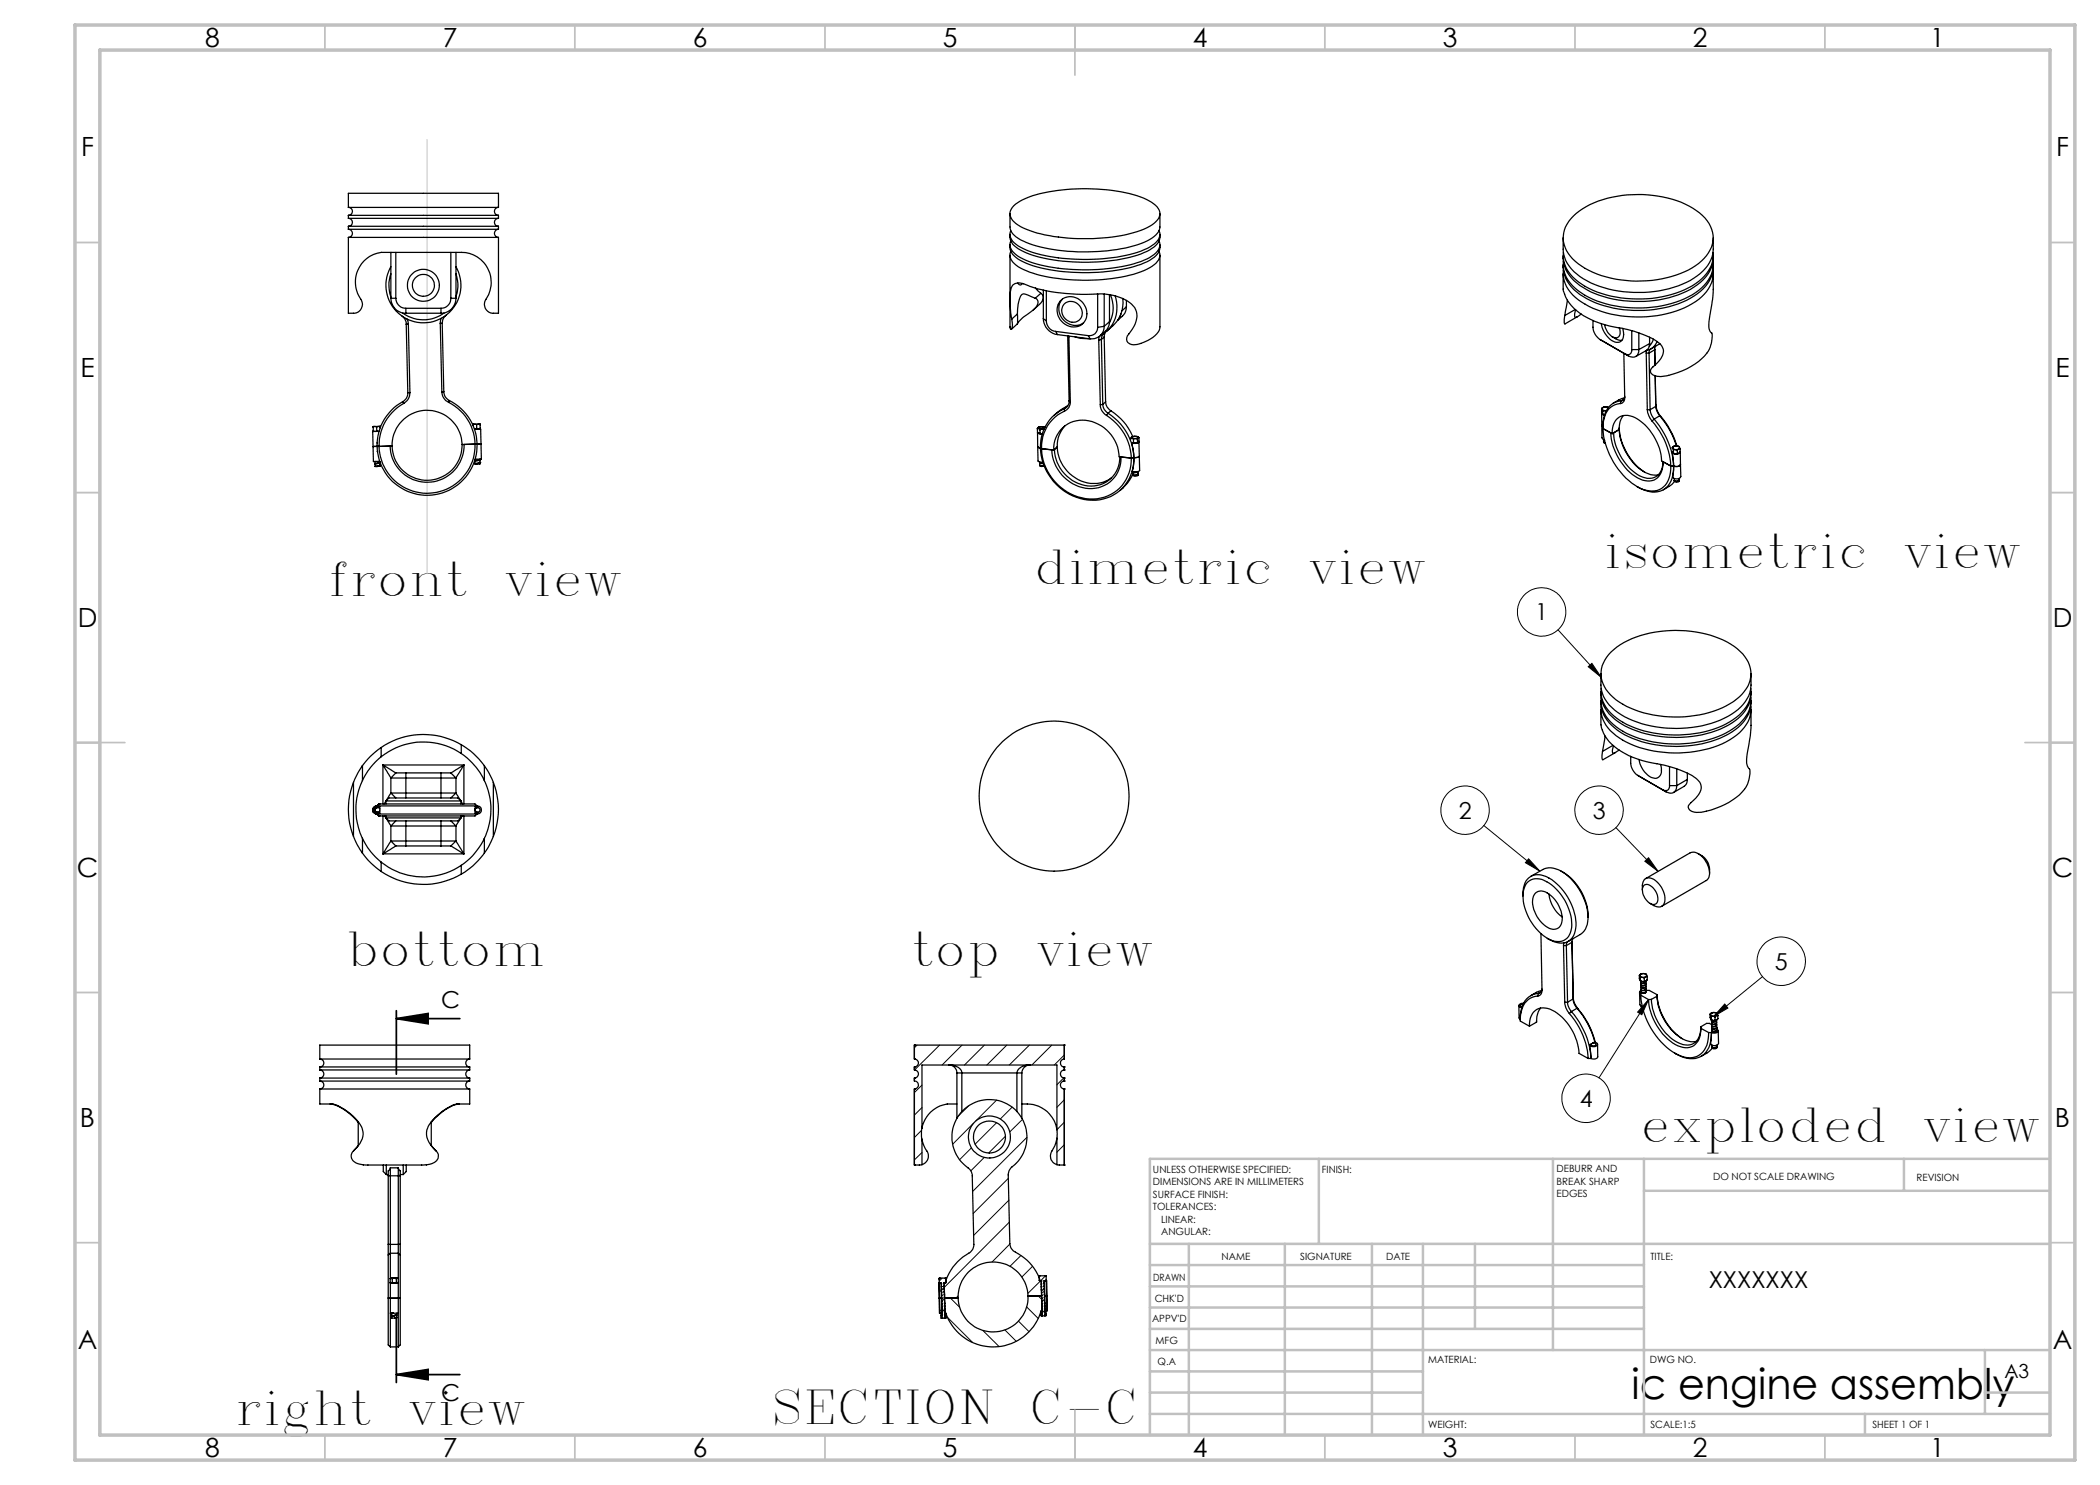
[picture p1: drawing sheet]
<svg xmlns="http://www.w3.org/2000/svg" width="420mm" height="297mm" viewBox="0 0 420 297" stroke-linecap="round" stroke-linejoin="round" font-family="sans-serif">
<g fill="none" stroke="#000" stroke-width=".2">
<path d="M311.6 126l8.7 9.5M317.6 133.3l.8-.6 1.9 2.8zM296.8 165.1l11.2 9.1M305.7 171.8l2.3 2.4-2.9-1.7zM323.2 165.5l8.4 8.8M329 172.3l.7-.7 1.9 2.7zM329.7 199.9l-9.9 15.7M329.7 199.9l-1.3 3-.9-.5zM352.5 195.3l-9.8 8M183.4 209l-.5 .5M184.4 217l-1.5 1.5M187.9 209l-5 5"/>
<path d="M192.4 209l-4 4M196.9 209l-4 4M201.4 209l-4 4M205.9 209l-4 4M210.4 209l-4 4M212.8 215.6l-1.4 1.4M212.9 211l-2 2M212.9 220l-1.5 1.5M344.9 200.8l.7 .8-2.9 1.7zM184.3 226.1l-1.4 1.4M184.4 221.5l-1.5 1.5M184.4 230.5l-1.5 1.5"/>
<path d="M193.7 221.2l-2 2M194.3 229.6l-2.4 2.3M194.7 224.7l-4.2 4.1M196.9 231.5l-2.7 2.7M199.3 224.5l-4.3 4.3M199.3 220l-4.1 4.2M201.1 227.3l-3.4 3.3M201.7 235.7l-7.1 7M202.4 221.4l-2.3 2.4M204.5 223.9l-2.5 2.5M205.4 227.5l-10.9 10.8M212.9 224.4l-1.5 1.6"/>
<path d="M212.9 228.9l-1.5 1.5M188.4 255.6l-.5 .6M188.9 259.6l-.5 .5M190.1 259.6l1.8 1.8M191.6 259.2l-.4 .4M201.8 240l-7.1 7.1M201.9 244.4l-14 14M202 248.8l-3.6 3.6M204.2 251.1l-2.2 2.2M206.5 253.3l-2.1 2.1M207.6 259.2l.8 .7M208.9 257.6l-.6 .6"/>
<path d="M208.9 259.8l-.5 .6M209.1 255.2l-3.5 3.5M188.9 261.8l-.5 .6-.4-.4M189.5 263.5l5 5M196.6 266.1l3.2 3.2M201 266l2.2 2.2M203.7 264.2l2.1 2.1M205.3 261.4l2.3 2.3M209 260.5l.3 .4M209 262l-.6 .6"/>
<circle cx="308.3" cy="122.4" r="4.8"/>
<circle cx="293" cy="162" r="4.8"/>
<circle cx="319.8" cy="162" r="4.9"/>
<circle cx="356.2" cy="192.2" r="4.8"/>
<circle cx="317.2" cy="219.7" r="4.8"/>
</g>
<path d="M79.3 203.7l6.3-1v2zM79.3 203.7h12.7M79.3 202.1v12.7M79.3 274.9l6.3-1v2zM79.3 263.8v12.7M79.3 274.9h12.7" fill="none" stroke="#000" stroke-width=".35"/>
<path d="M85.4 27.9v86.9" fill="none" stroke="#c0c0c0" stroke-width=".2"/>
<g fill="none" stroke="#c0c0c0" stroke-width=".35">
<path d="M65 5v5M115 5v5M165 5v5M215 5v10M265 5v5M315 5v5M365 5v5M15 48.5h5M410 48.5h5M15 98.5h5M410 98.5h5M15 148.5h10"/>
<path d="M405 148.5h10M15 198.5h5M410 198.5h5M15 248.5h5M410 248.5h5M65 287v5M115 287v5M165 287v5M215 282v10M265 287v5M315 287v5M365 287v5"/>
</g>
<g fill="none" stroke="#c0c0c0" stroke-width=".5">
<path d="M263.8 231.8v17M310.6 231.8v38.2M328.8 231.8v55.2M328.8 238.2h81.2M380.8 231.8v6.4M410 231.8h-180v55.2M230 248.8h180M230 257.3h98.8M230 253h98.8M237.8 248.8v38.2M257 248.8v38.2M274.4 248.8v38.2"/>
<path d="M284.6 248.8v38.2M295 248.8v17M230 265.8h98.8M230 261.5h98.8M230 278.5h54.6M230 274.3h54.6M230 270h180M397 278.5h13M397 270v12.8M230 282.8h180M373 282.8v4.2"/>
</g>
<path d="M15 5h400v287h-400zM20 10h390v277h-390z" fill="none" stroke="#c0c0c0" stroke-width=".7"/>
<g fill="#000">
<path d="M305.7 171.8l2.3 2.4-2.9-1.7zM329 172.3l.7-.7 1.9 2.7zM317.6 133.3l.8-.6 1.9 2.8zM329.7 199.9l-1.3 3-.9-.5zM344.9 200.8l.7 .8-2.9 1.7z"/>
<path d="M79.3 203.7l6.3-1v2zM79.3 274.9l6.3-1v2z"/>
</g>
<g fill="none" stroke="#000" stroke-width=".25">
<path d="M69.7 43.7a.79 .79 0 0 1 .8 .8 .79 .79 0 0 1-.8 .8M69.7 41.5a.79 .79 0 0 1 .8 .8 .79 .79 0 0 1-.8 .8M69.7 45.9a.81 .81 0 0 1 .8 .8 .81 .81 0 0 1-.8 .8M69.7 45.3h30M69.7 43.7h30M69.7 43.1h30M69.7 41.5h30M69.7 41.5v-2.8h30v2.8M69.7 47.5v15.1h.1a2.19 2.19 0 0 0 2.6-1.3v-1a6.1 6.1 0 0 1-.6-6.7 6.1 6.1 0 0 1 6-3.1h12.9a6.6 6.6 0 0 1 6.1 2 6.2 6.2 0 0 1 .2 7.8 1.92 1.92 0 0 0 2.4 2.3h.3v-15.1M69.7 47.5h30M69.7 45.9h30M69.7 43.1v.6"/>
<path d="M69.7 45.3v.6M78.2 53.3a7.5 7.5 0 0 0 6.5 11.3 7.5 7.5 0 0 0 6.5-11.3M78.2 54.7a7.1 7.1 0 0 0 0 4.7M78.2 59.7a2.95 2.95 0 0 0 3 2.9M78.2 50.5v9.2M78.2 59.7h1M79.2 59.7a2.03 2.03 0 0 0 2 2M79.2 50.5v9.2M90.2 59.7a1.97 1.97 0 0 1-2 2M90.2 59.7h1M90.2 50.5v9.2M91.2 54.7a7 7 0 0 1 0 4.7"/>
<path d="M91.2 59.7a2.95 2.95 0 0 1-3 2.9M91.2 50.5v9.2M99.7 43.7a.79 .79 0 0 0-.8 .8 .79 .79 0 0 0 .8 .8M99.7 41.5a.79 .79 0 0 0-.8 .8 .79 .79 0 0 0 .8 .8M99.7 45.9a.81 .81 0 0 0-.8 .8 .81 .81 0 0 0 .8 .8M99.7 43.1v.6M99.7 45.3v.6M202 42.8v2.6a3.3 3.3 0 0 0 2.1 2.6 31 31 0 0 0 14.5 2.3 24.8 24.8 0 0 0 11.8-2.7l.8-.6 .6-1 .2-.6v-2.6M202 46.9a3.1 3.1 0 0 0 2.1 3.1 30.3 30.3 0 0 0 14.5 2.4 27.2 27.2 0 0 0 11.3-2.4 3.2 3.2 0 0 0 2.1-3.1M202 49a3.1 3.1 0 0 0 2.1 3.1 30.3 30.3 0 0 0 14.5 2.4 27.2 27.2 0 0 0 11.3-2.4 3.2 3.2 0 0 0 2.1-3.1M202 51v14.4l.2 .5 .3-.9-.1-1.2M202.1 46.1a2.47 2.47 0 0 0 1.5 3.1 25.1 25.1 0 0 0 12 2.7 31.4 31.4 0 0 0 13.8-2.2 3.9 3.9 0 0 0 2.6-2.9l-.2-.7"/>
<path d="M202.1 48.2a2.21 2.21 0 0 0 1.1 2.7 21 21 0 0 0 10.4 2.9 34.3 34.3 0 0 0 15.8-2 3.9 3.9 0 0 0 2.6-2.9l-.2-.7M202.1 50.3a2.21 2.21 0 0 0 1.1 2.7 21 21 0 0 0 10.4 2.9 36 36 0 0 0 15.2-1.8 4.9 4.9 0 0 0 3.2-2.8l-.2-1M202.8 41.1a15.1 15.1 0 0 1 7.8-2.9 38.1 38.1 0 0 1 18.1 1.4 5.4 5.4 0 0 1 3.3 2.8 2.62 2.62 0 0 1-1.6 2.6 25.1 25.1 0 0 1-11.8 2.7 31.4 31.4 0 0 1-14.5-2.4 3.2 3.2 0 0 1-2.1-2.9zM203.6 56.6l.5 .4 .4-.3M207 59.7l-.7-.4a2.12 2.12 0 0 0-1.8-.5 4.2 4.2 0 0 0-1 3v1M207 59.7a.98 .98 0 0 1 .3 1.6l-1.1 1.1a7.4 7.4 0 0 0-2.7 2.4M207.1 57.6l1.1 1.1M208.2 58.7a1.21 1.21 0 0 1-.1 1.9l-1.4 1.4M208.2 58.7l-1.2 1M208.7 58v5.7M209.3 58.2v6M212.5 59.8a3.2 3.2 0 0 0 .1 4.1 3.2 3.2 0 0 0 4.1 .7"/>
<path d="M219.5 58.8v6.7M220.8 58.8v6.5M221.9 58.9v5.4M222.1 59a6.5 6.5 0 0 1-.2 5.6M223 59.2a6.4 6.4 0 0 1-2.9 7.9M224.6 59.7a6.9 6.9 0 0 1-3.3 6.5M232 51v14.4a3.7 3.7 0 0 1-2.5 2.7 4.2 4.2 0 0 1-3.6 .7 1.18 1.18 0 0 1-.1-2 5.3 5.3 0 0 0 1.5-4.4 4.8 4.8 0 0 0-3.5-3 13.9 13.9 0 0 0-6.4-.5 33 33 0 0 1-13.1-2.2 1.68 1.68 0 0 0-2.2 1.7l-.1 2.7 .4 2.7M312.6 47.6a9 9 0 0 0 .6 4.5 11.7 11.7 0 0 0 7.6 5.4 23.8 23.8 0 0 0 17.3-1.4 8.1 8.1 0 0 0 4.5-5.9l.1-2.6M312.6 51.1a7.1 7.1 0 0 0 4.1 6.4 23.1 23.1 0 0 0 18 1.8 11.5 11.5 0 0 0 7.5-5.5l.3-1.2 .2-1.5M312.6 52.9a7.1 7.1 0 0 0 4.1 6.4 23.1 23.1 0 0 0 18 1.8 11.5 11.5 0 0 0 7.5-5.5l.3-1.2 .2-1.5M312.6 54.7l.1 3.6a8.9 8.9 0 0 0 5.5 5.6 30 30 0 0 0 7.3 2l1.7 .5a10.1 10.1 0 0 1 5.2 2.8 2.64 2.64 0 0 1-.9 3.3l-.6 .6a1.02 1.02 0 0 0-.6 1.7 3.8 3.8 0 0 0 3.4 .3 12.9 12.9 0 0 0 8-5 5.6 5.6 0 0 0 .6-3.5 1.74 1.74 0 0 1-.5-1.9l.8-5.5 .1-4.5M312.7 50.5a6.7 6.7 0 0 0 3.6 6.3 22.8 22.8 0 0 0 17 2.4 13.3 13.3 0 0 0 8.4-5.1 5.2 5.2 0 0 0 .9-3.6"/>
<path d="M312.7 52.3a6.7 6.7 0 0 0 3.6 6.3 22.8 22.8 0 0 0 17 2.4 13.3 13.3 0 0 0 8.4-5.1 5.3 5.3 0 0 0 .9-3.6M312.7 54.1a6.7 6.7 0 0 0 3.6 6.3 22.9 22.9 0 0 0 18 2.1 12 12 0 0 0 7.7-5.3l.5-1.2 .2-1.2-.1-.7M314.7 43.2a17.9 17.9 0 0 1 11.8-4.3 19.7 19.7 0 0 1 14 4.2 5.7 5.7 0 0 1-.2 9.1 19.1 19.1 0 0 1-12 4 20.6 20.6 0 0 1-12.6-3.4 6.1 6.1 0 0 1-2.6-7.4l.7-1.1zM80.4 63.2a1.89 1.89 0 0 1 .8 1.6M80.6 62.6a7 7 0 0 0 8.2 0M81.2 61.7h7M81.2 61.7v.9M81.2 62.6h7M81.2 64.8l.4 13.7M81.4 63.8l.3 1M81.6 78.5a1.89 1.89 0 0 1-1.1 1.8M81.6 78.5h.4"/>
<path d="M81.7 64.8h-.5M81.7 64.8l.3 13.7M82 78.5a2.44 2.44 0 0 1-1.2 2.2M88.1 64.7h.3M88.1 64.7l.3 13.7M88.2 61.7v.9M88.3 63.7l-.2 1M88.4 78.4a2.41 2.41 0 0 0 1.3 2.1M88.4 64.7l.4 13.6M88.8 78.3a1.96 1.96 0 0 0 1.1 1.8M88.8 78.3l-.4 .1M89.3 63a1.97 1.97 0 0 0-.9 1.7"/>
<path d="M203.5 62.8v2M203.5 64.8l-1.2 1.1M203.5 62.8l-1.1 1M208.7 63.7a3.3 3.3 0 0 0 2.8 3.2M208.7 63.7l.6 .5M209.3 64.2a2.12 2.12 0 0 0 1.8 2.1M211.1 66.3l6.6 .8M211.1 66.3l.4 .6M211.5 66.9l6.5 .9M212 60.2a3.2 3.2 0 0 1 3.9-.3 3.2 3.2 0 0 1 1.4 3.7 2.85 2.85 0 0 1-5 .7 3.1 3.1 0 0 1-.3-4.1zM212.9 60.7a2.21 2.21 0 0 1 3 .4 2.21 2.21 0 0 1-.1 3 2.24 2.24 0 0 1-2.9-.5 2.24 2.24 0 0 1 0-2.9zM213.5 67.2l.3 .2"/>
<path d="M213.5 67.2h.1M213.5 67.2l.3 13M213.7 67.2l.1 .2M213.8 67.4l.3 13M214.9 67.3l1 .3 1.9 .1M217.7 67.1l.3 .7M219.5 65.5a1.6 1.6 0 0 1-1.8 1.6M219.7 68l.4 13M219.9 67.3l-.2 .7M220.3 67.9l-.6 .1M220.3 67.9l.3 13M220.7 66.8l-.2 .3-.2 .8"/>
<path d="M220.8 65.3a2.45 2.45 0 0 1-2.8 2.5M220.8 67.4l-.5 .5M220.8 67.4l.3 13M220.8 65.3l-1.3 .2M221.1 66.5l-.3 .9M221.9 64.3l-.1 .9a3.9 3.9 0 0 1-1.8 2M221.9 64.3l-1.1 1M225.3 61.3l-.1 .5a3.1 3.1 0 0 1-1.7 2.3l.7-1.3M225.3 60.1v1.2M225.3 61.3l-.9 .9M312.9 63.1l-.1 .7 .1 1 2.6-1.4M313.5 60l-.6 3.1"/>
<path d="M315 61.9l-2.1 1.2M315.1 62l-.2 .9a.38 .38 0 0 0 .2 .6 .38 .38 0 0 0 .5-.2l.7-.5M318.6 64.1a4.3 4.3 0 0 0 .4 2.7l1 1.1M320 67.9l4.9 2.9M320 67.9l5.6 3.3M320.3 64.7a4.6 4.6 0 0 0 3 3.8 1.33 1.33 0 0 0 1.4-1.6l-.1-1.2M320.9 64.9a3.7 3.7 0 0 0 1.6 2.5M322.5 67.4l1 .5 .9 .1M323.9 65.6a1.38 1.38 0 0 1-.6 2l-.8-.2M324.8 70.7l.1 8.7a1.07 1.07 0 0 1-.8 1.3M324.8 79.9l-.6 .3M324.9 79.6l-1.1 .4-1.1 .6"/>
<path d="M324.9 79.3a.84 .84 0 0 1-.7 .9M324.9 70.8l.7 .4M326.4 69.9a.87 .87 0 0 1-.4 .9 .87 .87 0 0 1-1.1 0M326.4 69.9h1.4M326.4 66.1v3.8M327.8 69.9a1.29 1.29 0 0 1-.6 1.4 1.29 1.29 0 0 1-1.6-.1M327.8 66.6v3.3M329.2 70.6l.3 11.3M329.2 70.6h.6M329.3 70.1l-2.1 1.2M329.3 70.1l-.1 .5M329.8 70.6l.2 11.3"/>
<path d="M329.9 68.7l-.1 .7-.5 .7M329.9 67.4v1.3M329.9 68.7l-2.1 1.2M330 69.9l-.2 .7M330.7 67.8l-.3 .6-.6 .8M330.9 70l-1.1 .6M330.9 69.8l.1 3.2M330.9 69.9v.1M331 75.2l.2 6.1M331.1 69.2l-.2 .8M331.4 68.3l-.4 .7a2.58 2.58 0 0 1-1.8 1.1M332 68.8l-1.8 1"/>
<path d="M74.6 86.1l.1 .2M74.6 86.1l.3 .2 .5-.2M74.6 85.4l.2-.1 .5 .1M74.6 85.4v.7M75 92.3v.4M75.3 85.4l.1-.1a.36 .36 0 0 1 .6 .1M75.3 85.4l.1 .7M75.4 86.1l.4 .2M75.4 88.6h.1M75.4 89.3h-.8M75.4 90.3h.1M75.4 89.3h.4"/>
<path d="M75.5 93.3h-.1M75.8 86.3h-1.3l.2 6h1.3M75.9 92.5h.1M75.9 92.5l-.4 .1M75.9 93.1l-.4 .1M76 93.1l-.6 .2M76 92.5l-1 .3v.5M76 85.3h.1M76 85.3h-1.4v.1M76 92.4l-1 .3h.5M76 92.5v.6l-1 .2h.4M76 92.4h.1"/>
<path d="M76 85.3v.1M76 93.1v.2h-.6M76 85.4v.2M78.4 89.2l-2.6 .1M80.5 80.3a9.9 9.9 0 0 0-5.1 9M80.5 80.3l.3 .4M80.8 80.7a9.5 9.5 0 0 0-5 8.6M89.7 80.5a9.6 9.6 0 0 1 5.3 8.3M89.9 80.1a10 10 0 0 1 5.5 8.7M89.9 80.1l-.2 .4M92.4 88.9a7 7 0 0 1-6.8 7.2 7 7 0 0 1-7.2-6.9M92.4 88.9a7 7 0 0 0-7.1-6.8 7 7 0 0 0-6.9 7.1"/>
<path d="M94.6 85l.2-.2 .5 .2M94.6 85v.2M95 92v.2M95 88.8l-2.2 .1a7.4 7.4 0 0 1-7.2 7.5 7.4 7.4 0 0 1-7.6-7.2l-2.2 .1M95 88.8a9.6 9.6 0 0 1-9.4 9.8 9.6 9.6 0 0 1-9.8-9.3M95 88.8h.4M95 88.8l-2.6 .1M95.3 85l.1 .7M95.4 85.7l-.5 .1h1.2l.2 6h-1.3M95.4 88.8a10 10 0 0 1-9.7 10.3 10 10 0 0 1-10.3-9.8M95.4 88.8h.8M95.9 91.9h.1"/>
<path d="M95.9 92.5l-.9 .3h1v-.2M95.9 91.9l-.9 .4v.5M96 92.5h.1M96 91.8l-.9 .3v.1M96 92v.5l-.9 .2v.1M96 84.9v-.1h-.3h-1.1v.2M96 85.7v.1M96 84.9l-.5-.1-.2 .2M96 85.7l-.3 .1-.3-.1M96 84.9v.8M207.5 85.8h.3l.2 .2M207.5 85.8v.7l.4 .2 .1-.1"/>
<path d="M207.5 86.5v2.9M207.5 89.4l.6 .2M207.5 89.4l.1 2.8 1 .2M207.9 92.4v.2h.7M208 86.6l.3 .1M208 93.2l.2 .1M208 86v.6M208 92.6h.1M208.1 89.6a10.8 10.8 0 0 0 11.8 10.4 8.1 8.1 0 0 0 6.9-8.5M208.1 89.6l.2 .1M208.2 85.3l-.5 .1-.2 .4M208.2 85.3l.3 .1"/>
<path d="M208.2 92.6l.4 .1M208.3 86.7l-.8-.2 .3 .2 .7 .1M208.3 89.7a10.4 10.4 0 0 0 11.1 10.1 7.8 7.8 0 0 0 6.9-8.2M208.3 89.7l2.1 .3a8 8 0 0 0 9.3 7.5 6 6 0 0 0 4.5-6.1M208.3 89.7l2.4 .3M208.5 86.7h-.2M208.5 85.4l.4 .1M208.5 85.4l-.9 .1a.91 .91 0 0 0 1.3 .1M208.6 85.4h.1M208.6 92.6l-.7 .1v.4l.9-.1M208.7 85.4l.3 .1zM208.8 93.1l-.6 .2"/>
<path d="M208.8 93.2l-.6 .1M208.9 85.7l-.1 .2-.1-.1a.46 .46 0 0 0-.7 .2M210.7 90a5.8 5.8 0 0 1 8.9-5.2 7.7 7.7 0 0 1 4.2 6.6l2.5 .2M211.5 89.4l-.6 .5a7.5 7.5 0 0 0 9.2 7 5.7 5.7 0 0 0 3.9-5.5M211.5 89.4a7.5 7.5 0 0 0 9.1 7l1.7-.8M211.5 89.4l-.8 .6M212.9 81.7a8.3 8.3 0 0 0-4.8 7.9M212.9 81.7v.5M212.9 82.2a7.7 7.7 0 0 0-4.6 7.5M213 85.1a6 6 0 0 0-1.5 4.3M213.4 81.2l-1.3 .8-1.3 1.1M213.4 81.2l-.5 .5"/>
<path d="M213.5 81.2h-.1M213.8 80.2a1.58 1.58 0 0 1-.9 1.5M213.8 80.2l.3 .2M214.1 80.4a1.88 1.88 0 0 1-1.2 1.8M220.1 81a2.44 2.44 0 0 0 1.2 2.1M220.6 80.9a2.12 2.12 0 0 0 1 1.8M220.6 80.9l-.5 .1M221.1 80.4a2.11 2.11 0 0 0 1.1 1.8M221.1 80.4l-.5 .5M221.3 83.1a10.7 10.7 0 0 1 5 8.5M221.6 82.7a11 11 0 0 1 5.2 8.8M221.6 82.7l-.3 .4"/>
<path d="M222.2 82.2a11.3 11.3 0 0 1 4.4 5.1M222.2 82.2l-.6 .5M226.2 87.7h.3l.2 .2M226.2 87.7v.1M226.3 88.5l.5 .1 .8-.1M226.3 87.4a1.13 1.13 0 0 1 1.3 .1 .92 .92 0 0 1-1.3-.1zM226.3 88.6l.5 2.9M226.6 94.3a.56 .56 0 0 0 .8 0M226.6 94.8l-1.1 1.8-1.5 1.5M226.7 88.5l-.4 .1M226.7 87.9v.6M226.7 95h.1"/>
<path d="M226.8 91.5l-.5 .1M226.8 94.5h-.1M227.5 87.8l-.6-.1-.2 .2M227.5 87.8v.7M227.5 88.5l-.2 .1-.6-.1M227.6 94.8a.73 .73 0 0 1-.9 .2M227.6 94.7l-.4 .3h-.5l-.1-.5h.6l.4-.2v.4M227.6 94.8a.58 .58 0 0 1-.3 .4 .58 .58 0 0 1-.6-.1v-.1M227.8 88.4a1.11 1.11 0 0 1-1.5 .2M227.8 87.6a1.2 1.2 0 0 0-1.6 0v.1M227.8 87.6l-.2-.1-.1 .3M227.8 87.6v.7l-.3 .2"/>
<path d="M227.8 88.4l.1 2.9M227.9 91.3l-.2 .1-.9 .1M227.9 91.3v2.8a1.33 1.33 0 0 1-1.5 .2l.3-1 .1-1.8M320.3 81.8l.2 .4M320.3 81.8v.6l.2 .4M320.3 82.6l.1 5 .5 .4-.2-.1M320.3 82.5l.2 .4 .4 .1M320.4 85.1l.2 .3M320.5 82.8l.4 .2-.4-.2M320.5 82.2h.7M320.5 82.2v.6M320.6 85.7a14.7 14.7 0 0 0 7.5 12 4 4 0 0 0 5.2-1l.7-1.6 .2-1.9"/>
<path d="M320.6 85.7l1.6 .9a11.3 11.3 0 0 0 5.8 9.2 3 3 0 0 0 3.2 0 3 3 0 0 0 1.4-2.9v-.5l1.6 .8M320.6 85.7l1.8 1M320.8 81.4l-.5 .4M320.8 81.4l.8 .1M320.8 81.4l-.4 .3M320.8 88.4v.1M320.8 88.5l.2 .1M320.8 88.5l.3 .1M320.9 88.1l-.2-.2v.5l.3 .1M321.6 81.5h.1M321.6 81.6a.85 .85 0 0 0-1.2 .2l.3 .3h.6M322.4 86.7a3.1 3.1 0 0 1 2.7-3.6 6.8 6.8 0 0 1 5.2 3.5 10.5 10.5 0 0 1 2 5.6l1.9 1"/>
<path d="M323.9 85.9l-1.2 .7a10.6 10.6 0 0 0 5.8 8.8 2.83 2.83 0 0 0 4.1-2.8v-.3M323.9 85.9a10.6 10.6 0 0 0 5.8 8.9l.9 .2h1.1M323.9 85.6a11.7 11.7 0 0 0 5 8.8M323.9 85.7v.2M323.9 85.9l-1.5 .8M324.1 80.7a3.7 3.7 0 0 0-3.4 3.6l-.1 1.4M324.2 80.2a4 4 0 0 0-3.5 3.8l-.1 1.5M324.2 80.2l-.1 .5M324.7 83.1l-.7 1.2-.1 1.6M329.5 81.9a4 4 0 0 0 .9 2.3M329.5 81.9h.5M330 81.9a3.5 3.5 0 0 0 .8 1.9"/>
<path d="M330.4 84.2a14.7 14.7 0 0 1 3.8 9M330.8 83.8a15.8 15.8 0 0 1 3.9 9.4M330.8 83.8l-.4 .4M331.2 81.3a3.5 3.5 0 0 0 .8 1.8M331.2 81.3v-.3a4 4 0 0 0 .9 2.2M331.2 81.3l-1.2 .6M332 83.1a17.3 17.3 0 0 1 3.3 6M332 83.1l-1.2 .7M332 83.1l.1 .1M332.1 83.2a17.2 17.2 0 0 1 3.3 6M334.2 93.2h.5M334.5 89.6l.2 .4"/>
<path d="M334.5 90.5l.2 .1M334.5 90.5l.2 2.7M334.5 89.6v.1M334.6 89.4a.72 .72 0 0 1 1.3 .2 .81 .81 0 0 1-1.3-.1zM334.7 90l.1-.1a.5 .5 0 0 1 .7 .2M334.7 90.6l.4 .2 .4-.1M334.7 90v.6M334.7 93.2a4.7 4.7 0 0 1-2.7 5 5.8 5.8 0 0 1-4.6-.9M334.9 96.1a.59 .59 0 0 0 .9-.2 .51 .51 0 0 1-.3 .5 .51 .51 0 0 1-.6-.3zM334.9 96.1v.1M334.9 96.3l-.5 .6-1.7 1.1M334.9 89.2l-.4 .3"/>
<path d="M334.9 89.2a.69 .69 0 0 1 1.1 .6M334.9 89.2l-.4 .4M335 96.2h-.1M335.5 90.1v.6M335.8 95.7a.58 .58 0 0 1-.3 .5 .58 .58 0 0 1-.6-.1v-.4M336 90.4a1.12 1.12 0 0 1-1.4 .2M336 89.8h-.3l-.2 .3M336 90.4l-.2 .2-.3 .1M336 90.3a.88 .88 0 0 1-.7 .6 .88 .88 0 0 1-.8-.4M336 89.8v.6M336.1 90.4v2.4M336.1 92.8a.94 .94 0 0 1-1.4 .4"/>
<path d="M336.1 92.8l.1 2.5a.97 .97 0 0 1-1.6 .1l.1-2.2M320.2 134.8a8.9 8.9 0 0 0 .5 4.5 11.9 11.9 0 0 0 7.6 5.4 24 24 0 0 0 17.3-1.4 7.7 7.7 0 0 0 4.6-6.3v-2.2M320.2 138.3a6.4 6.4 0 0 0 2.7 5.5 21 21 0 0 0 14.5 3.6 16.8 16.8 0 0 0 11.3-4.7 5.8 5.8 0 0 0 1.5-4.4M320.3 137.7a6.8 6.8 0 0 0 3.6 6.3 23.1 23.1 0 0 0 22.1 .4 7.7 7.7 0 0 0 4.2-6v-.7M320.3 139.5a6.8 6.8 0 0 0 3.6 6.3 23.1 23.1 0 0 0 22.1 .4 7.2 7.2 0 0 0 4.2-6.7M322.2 130.4a18.8 18.8 0 0 1 12.9-4.3 19.9 19.9 0 0 1 12.4 3.6 6 6 0 0 1 2.1 7.5 12.2 12.2 0 0 1-7.8 5.3 23.3 23.3 0 0 1-17.9-2.1 6.9 6.9 0 0 1-3.7-6 6.4 6.4 0 0 1 2-4zM70.7 156.5a14.7 14.7 0 0 0 0 10.8M70.7 156.5v10.8M72.5 156.1a13.6 13.6 0 0 0 0 11.6M72.5 153.2v2.9M76.2 149.5a14.8 14.8 0 0 0-3.7 3.7l-.9 1.4-.9 1.9M76.2 151.3a13.4 13.4 0 0 0-3.7 4.8"/>
<path d="M76.2 149.5v1.8M76.6 153l1.6 2.6M76.6 153l2.6 1.6M76.6 153h16.2M76.6 153v7.8M78.2 158.6h13M78.2 155.6h13M78.2 158.6l-1 1.6M78.2 155.6v3M78.2 158.6l1 1M79.2 154.6h2M79.2 154.6l-1 1"/>
<path d="M81.2 154.6v5M81.2 154.6h7M88.2 154.6h2M88.2 154.6v5M90.2 154.6l1 1M91.2 158.6l.9 1.6M91.2 155.6v3M91.2 158.6l-1 1M92.3 150.7a13.8 13.8 0 0 1 4.6 5.4M92.3 148.9a14.4 14.4 0 0 1 4.6 4.3M92.3 150.7a13.6 13.6 0 0 0-16.1 .6M92.3 148.9a15 15 0 0 0-16.1 .6"/>
<path d="M92.3 148.9v1.8M92.8 153l-1.6 2.6M92.8 153l-2.6 1.6M92.8 153v7.8M96.9 153.2v2.9a13.4 13.4 0 0 1 0 11.6M96.9 153.2l.9 1.4 .9 1.9M98.7 156.5a14.7 14.7 0 0 1 0 10.8M98.7 156.5v10.8M320.2 140.1a6.3 6.3 0 0 0 2.7 5.5 19.9 19.9 0 0 0 13.5 3.7 18.4 18.4 0 0 0 11.8-4.3 6.1 6.1 0 0 0 2-4.9M320.2 141.9v3.1a8 8 0 0 0 4.8 5.7 22.6 22.6 0 0 0 7.8 2.3 19.1 19.1 0 0 1 6.5 2.7 2.15 2.15 0 0 1 .4 3.2l-1.2 1.4a1.31 1.31 0 0 0-.8 1.4 2.23 2.23 0 0 0 2.6 .8 14.6 14.6 0 0 0 8.6-4.6 5.5 5.5 0 0 0 1-4.1 2.94 2.94 0 0 1-.5-3l.7-4.4 .1-4.5M320.3 141.3a6.3 6.3 0 0 0 2.9 5.8 22.2 22.2 0 0 0 17.7 2.8 13.3 13.3 0 0 0 8.3-5 5.5 5.5 0 0 0 1-3.6M320.5 150.3l-.1 1.2 .2 .4"/>
<path d="M321 147.2l-.5 3.1M322.6 149.1l-2.1 1.2M322.7 149.2l-.2 .9 .1 .5 .4-.1 .8-.5M323 150.6l-2.4 1.3M326.1 151.3a4.3 4.3 0 0 0 .5 2.7l1 1.1M327.6 155.1l5.6 3.3M327.6 155.1l.7 .4M327.8 151.9a4.4 4.4 0 0 0 3.1 3.7 1.44 1.44 0 0 0 1.4-1.9l-.2-.8M333.9 157.1a.85 .85 0 0 1-.4 1 .85 .85 0 0 1-1-.2l.7 .5M333.9 157.1h1.5M333.9 153.3v3.8M335.4 157.1a1.32 1.32 0 0 1-.7 1.4 1.32 1.32 0 0 1-1.5-.1"/>
<path d="M335.4 153.8v3.3M337.5 155.9l-.1 .7-.4 .5-2.3 1.4M337.5 154.6v1.3M337.5 155.9l-2.1 1.2M70.7 167.3a14.8 14.8 0 0 0 5.5 7M72.5 167.7a13.2 13.2 0 0 0 3.7 4.7M72.5 167.7v2.9M74.6 162.3v.1M74.6 161.6h.1M74.6 162.4h.1M75.3 161.5a.49 .49 0 0 0-.3 .6 .49 .49 0 0 0 .5 .4M75.3 161.2h.1"/>
<path d="M75.3 162.8h20.1M75.3 161.2h20.1M75.4 161.2a.81 .81 0 0 0-.9 .8 .81 .81 0 0 0 .9 .8M75.4 162.5h.1M75.5 161.5h.1M75.5 162.5h.1M75.5 161.5l-.4 .1-.1 .3M75.8 160.8h19.2l.4 .4M75.8 160.8l-.4 .4a.81 .81 0 0 0-.8 .8 .81 .81 0 0 0 .8 .8l.4 .4M75.8 163.2h.1M75.8 160.8h.1M76 161.7v-.4a.8 .8 0 0 0-1.3 .7 .8 .8 0 0 0 1.3 .6v-.4"/>
<path d="M76.2 172.4a13.6 13.6 0 0 0 16.1 .7M76.2 174.3a15.1 15.1 0 0 0 16.1 .5M76.2 172.4v1.9M76.6 170.8h16.2M76.6 163.2v7.6M76.9 163.2l.3 .4M77.2 163.6l.6 .6h13.8l.6-.6M77.2 163.6h15M77.2 160.2h15M77.2 160.2l.6-.6h13.8l.6 .6M77.2 160.2l-.4 .6M77.2 160.2v.6"/>
<path d="M77.2 163.2v.4M77.2 163.6l1 1.6M78.2 168.2h13M78.2 165.2h13M78.2 168.2l-1.6 2.6M78.2 165.2v3M78.2 168.2l1 1M79.2 169.2h2M79.2 169.2l-2.6 1.6M79.2 164.2l-1 1M81.2 164.2v5M81.2 169.2h7"/>
<path d="M88.2 169.2h2M88.2 164.2v5M90.2 169.2l2.6 1.6M90.2 164.2l1 1M91.2 168.2l1.6 2.6M91.2 165.2v3M91.2 168.2l-1 1M92.1 160.2l.4 .6M92.2 160.2v.6M92.2 163.2v.4M92.3 173.1v1.7M92.4 163.2l-1.2 2"/>
<path d="M92.8 163.2v7.6M95 161.9l.1 .4 .4 .2M95 161.9l.2 .4M95 161.3v.6l.2 .4M95 161.9a.49 .49 0 0 1 .7-.4 .49 .49 0 0 1 .2 .8 .49 .49 0 0 1-.7 0M95 162.6l.4 .2M95 161.3a.79 .79 0 0 1 1.3 .7 .79 .79 0 0 1-1.3 .6M95 162.2v.4M95.4 162.5h.1M95.4 161.2l-.4 .1M95.4 162.8l-.4 .4h-19.2M95.4 162.8h.1"/>
<path d="M95.4 161.2h.1M95.5 161.5h.1M95.5 162.5h.1M95.5 161.5l-.5 .4M96.9 167.7a14 14 0 0 1-4.6 5.4M96.9 170.6a15.2 15.2 0 0 1-4.6 4.2M96.9 167.7v2.9M98.7 167.3a11.7 11.7 0 0 1-1.8 3.3M304.6 179.2a3.8 3.8 0 0 1 1.9-4.1 5 5 0 0 1 4.8 1.6 11.4 11.4 0 0 1 3.8 9 2.98 2.98 0 0 1-4.3 2.6l-1.3-.6M305.5 176.4a3.4 3.4 0 0 1 4.3 .2 10.3 10.3 0 0 1 4.4 9.5 2.71 2.71 0 0 1-4.1 1.9 10.1 10.1 0 0 1-5.4-10l.3-.9zM306.1 175.3l2.4-1.4a4.3 4.3 0 0 1 4.7 1 11.5 11.5 0 0 1 4.3 9.4l-.4 1.5-.5 .7-2.9 1.8M307.1 178.6a2.03 2.03 0 0 1 2.7 .2 6.3 6.3 0 0 1 2.5 5.7 1.73 1.73 0 0 1-2.8 1 6.2 6.2 0 0 1-2.9-5.9z"/>
<path d="M309.8 178.8a6.9 6.9 0 0 0 2.6 4.6M312.3 174.3a10.7 10.7 0 0 1 5.3 9.2M328.5 178v-.8a1.38 1.38 0 0 1 .6-1.5 1.38 1.38 0 0 1 1.6 .2 4.7 4.7 0 0 1 2.1 4.8 1.34 1.34 0 0 1-2.1 .4l-.7-.4M328.7 177.2a1.33 1.33 0 0 1 2 .5 2.54 2.54 0 0 1 .6 3 1.52 1.52 0 0 1-2.1-.7 2.56 2.56 0 0 1-.5-2.8zM329.1 175.7l8.9-5.1a2.5 2.5 0 0 1 2.9 1.3 3.8 3.8 0 0 1 .7 3.9l-9.2 5.5M339.7 170.7a3.6 3.6 0 0 1 2.2 4M307.6 199.2a3.8 3.8 0 0 0-3.5 3.6v1.4l1.8 1M307.7 198.7a3.9 3.9 0 0 0-3.6 3.8v1.5M307.7 198.7l-.1 .5M308.2 186.7l.2 11.2a1.03 1.03 0 0 1-.8 1.3M308.2 198.4l-.5 .3M308.4 198.1l-1.1 .4-1.2 .6"/>
<path d="M308.4 197.8a.85 .85 0 0 1-.7 .9M312.7 189.1l.2 11.3M312.7 189.1h.6M312.8 188.6l-.1 .5M313.3 189.1l.2 11.3M313.4 188.4l-.1 .7M314.4 188.5l-1.1 .6M314.4 188.3l.2 11.5M314.4 188.4v.1M314.6 187.7l-.2 .8M314.6 199.8a2.89 2.89 0 0 0 .8 1.8M314.6 199.8v-.3a3.6 3.6 0 0 0 1 2.2"/>
<path d="M314.6 199.8l-1.1 .6M327.9 195.1l.2 .4M327.9 195.1v.7l.2 .3M327.9 198.4l.1 2.6 .4 .3M328 195a.74 .74 0 0 1 1.3 .2 .78 .78 0 0 1-1.3-.1zM328.1 195.5h.3l.5 .1M328.1 196.1l.4 .2 .4-.1M328.1 195.5v.6M328.2 199a14.7 14.7 0 0 0 7.5 12 3.8 3.8 0 0 0 5.9-3.1l.1-1.4M328.2 199l1.5 .9M328.2 197.5a.63 .63 0 0 0 1-.2v.4a.63 .63 0 0 1-1 .2zM328.2 197a.58 .58 0 0 0 1-.2v.4a.59 .59 0 0 1-1 .2z"/>
<path d="M328.2 196.6a.58 .58 0 0 0 1-.3v.4a.63 .63 0 0 1-1 .3zM328.2 196.2a.49 .49 0 0 0 .4 .5 .49 .49 0 0 0 .5-.3l.1-.2M328.2 198.4a.52 .52 0 0 0 .6 .3 .52 .52 0 0 0 .4-.5 .62 .62 0 0 1-1 .3M328.2 198a.57 .57 0 0 0 1-.3v.4a.59 .59 0 0 1-1 .3zM328.3 194.8a.67 .67 0 0 1 1.1 .5M328.3 194.8l-.4 .3M328.3 194.8l-.4 .2M328.3 198l-.4 .3 .3 .7M328.9 195.6v.6M328.9 198h.2M329.1 194.8h.1M329.2 198.3h.1"/>
<path d="M329.2 198l.6 .1 1.6 .8M329.4 195.9a.94 .94 0 0 1-1.3 .3M329.4 195.3l-.3 .1-.2 .2M329.4 195.3v.7l-.5 .2M329.7 199.9a11.5 11.5 0 0 0 5.9 9.3 2.96 2.96 0 0 0 4.5-2.4l.1-1.1M330.3 199.9a10.6 10.6 0 0 0 5.8 8.8 2.72 2.72 0 0 0 4-2.3l.1-.8M330.3 199.9h-.6M331.4 199.2a10.6 10.6 0 0 0 5.8 8.9l1 .2h1M331.4 198.9a11.7 11.7 0 0 0 5.1 8.8M331.4 199.2l-1.1 .7M331.4 198.9v.3M64 214a.81 .81 0 0 1 .8 .8 .81 .81 0 0 1-.8 .8"/>
<path d="M64 211.8a.79 .79 0 0 1 .8 .8 .79 .79 0 0 1-.8 .8M64 216.2a.79 .79 0 0 1 .8 .8 .79 .79 0 0 1-.8 .8M64 215.6h29.9M64 214h29.9M64 213.4h29.9M64 211.8h29.9M64 211.8v-2.8h29.9v2.8M64 216.2h29.9M64 217.8h29.9M64 217.8v3a7.5 7.5 0 0 1 6.7 2.5 5.4 5.4 0 0 1 1.9 3.5 5.2 5.2 0 0 1-1.9 3.4M64 213.4v.6M64 215.6v.6"/>
<path d="M93.9 214a.81 .81 0 0 0-.7 .8 .81 .81 0 0 0 .7 .8M93.9 211.8a.79 .79 0 0 0-.7 .8 .79 .79 0 0 0 .7 .8M93.9 216.2a.79 .79 0 0 0-.7 .8 .79 .79 0 0 0 .7 .8M93.9 217.8v3a7.4 7.4 0 0 0-6.4 2.3 4.8 4.8 0 0 0-2.1 4.3 7.9 7.9 0 0 0 2.1 3.2 1.71 1.71 0 0 1-1.5 2.2l-1.3 .2h-8.5a13 13 0 0 1-4.8-.3 1.48 1.48 0 0 1-.7-2.5M93.9 213.4v.6M93.9 215.6v.6M182.9 214h.1M182.9 214a.81 .81 0 0 1 .8 .8 .81 .81 0 0 1-.8 .8M182.9 215.6h.1M182.9 211.8h.1M182.9 209h.1M182.9 217.8h.1"/>
<path d="M182.9 215.6v.6a.79 .79 0 0 1 .8 .8 .79 .79 0 0 1-.8 .8M182.9 211.8a.79 .79 0 0 1 .8 .8 .79 .79 0 0 1-.8 .8M182.9 213.4h.1M182.9 209v2.8M182.9 213.4v.6M182.9 217.8v15.2M182.9 209h30M191.4 214.6a1.59 1.59 0 0 0-1.6-1.6 2.78 2.78 0 0 1 2.5 1.3l.1 8M191.4 214.6h13M191.4 214.6v9.1M204.4 214.6a1.67 1.67 0 0 1 1.6-1.6h-.2a2.33 2.33 0 0 0-2.4 1.6v7.7M204.4 214.6v9.1"/>
<path d="M212.9 214a.81 .81 0 0 0-.8 .8 .81 .81 0 0 0 .8 .8M212.9 214h.1M212.9 215.6h.1M212.9 216.2h.1M212.9 209h.1M212.9 217.8h.1M212.9 216.2a.79 .79 0 0 0-.8 .8 .79 .79 0 0 0 .8 .8M212.9 209v2.8a.79 .79 0 0 0-.8 .8 .79 .79 0 0 0 .8 .8M212.9 213.4h.1M212.9 213.4v.6M212.9 215.6v.6M212.9 217.8v15.2"/>
<path d="M303.8 201.1v2.5l.3 .3M304.6 200.8l-.5 .2v.2l.3 .2M304.7 200.7a.64 .64 0 0 0-.9 .6l.5 .2M305.9 205.2a3.1 3.1 0 0 1 2.7-3.6 6.9 6.9 0 0 1 5.2 3.5 11.4 11.4 0 0 1 2 5.6l1.8 1M307.3 204.4l-1.4 .8M307.3 204.1v.3M308.1 201.6l-.6 1.2-.2 1.6M312.9 200.4a3.6 3.6 0 0 0 1 2.3M312.9 200.4h.6M313.5 200.4a3.1 3.1 0 0 0 .8 1.9M313.9 202.7a15 15 0 0 1 3.7 9M314.3 202.3a15.6 15.6 0 0 1 3.9 9.4"/>
<path d="M314.3 202.3l-.4 .4M315.4 201.6a17 17 0 0 1 3.6 6.9M315.4 201.6l-1.1 .7M315.4 201.6l.2 .1M315.6 201.7a16.1 16.1 0 0 1 3.5 6.8M317.6 211.7h.6M317.9 209l.3 2.7M318.2 208.8l-.3 .2M318.5 208.6a.65 .65 0 0 1 1 .2 .93 .93 0 0 1-1.6 .2M318.5 208.6l.7 .2a.47 .47 0 0 1-.5 .4 .47 .47 0 0 1-.5-.4M318.5 208.6l-.3 .2M319.5 208.9v2.4a.91 .91 0 0 1-1.3 .4"/>
<path d="M328.3 201.3l.2 .1M328.3 201.7l.1 .2M328.4 201.9h.2zM328.5 201.4l-.2-.1v.5h.3M340.2 205.7l1.5 .8M341.7 206.5h.6M342 202.9l.2 .4M342 202.9v.6l.2 .4M342.2 202.7a.75 .75 0 0 1 1.2 .3 .79 .79 0 0 1-1.3-.2zM342.2 203.3h.4l.4 .1M342.2 203.9l.6 .2 .2-.1M342.2 203.3v.6"/>
<path d="M342.3 204.3v.3a.59 .59 0 0 0 1-.2v-.4a.6 .6 0 0 1-1 .3M342.3 206.5a4.9 4.9 0 0 1-2.3 4.9 5.3 5.3 0 0 1-5.1-.8M342.3 205.2a.59 .59 0 0 0 1-.2v.3a.61 .61 0 0 1-1 .3zM342.3 204.7a.59 .59 0 0 0 1-.2v.4a.61 .61 0 0 1-1 .2zM342.3 204.9l-.4-.2h-.6l-1.1 .6v.4M342.4 209v.4a.59 .59 0 0 0 1-.3M342.4 209.5h.1M342.5 202.5l-.5 .4M342.5 202.5a.75 .75 0 0 1 1.1 .5v.1M342.5 209.5l-.9 1-1.4 .8M342.9 205.3h.1M343 203.4v.6"/>
<path d="M343.3 206v.1M343.3 203.9a.51 .51 0 0 1-.5 .5 .51 .51 0 0 1-.5-.4M343.3 205.5h.1M343.3 205.9a.57 .57 0 0 1-.9 .3 .51 .51 0 0 0 .6 .3 .51 .51 0 0 0 .4-.6M343.3 205.8a.6 .6 0 0 1-1 .3v-.4a.6 .6 0 0 0 1-.3l.1 .4M343.3 205.5l.3 .6a.87 .87 0 0 1-1.3 .4M343.4 209.2a.57 .57 0 0 1-1 .3M343.4 209v.1M343.4 209.2a.55 .55 0 0 1-.4 .6 .55 .55 0 0 1-.6-.3M343.6 203.7a.96 .96 0 0 1-1.4 .2M343.6 203.1l-.5 .1-.1 .2M343.6 203.1v.7l-.6 .2"/>
<path d="M343.6 206.2l.1 2.5a.94 .94 0 0 1-1.6 0l.2-2.2M66 220.8a9.5 9.5 0 0 1 5.6 3.7M71.6 229.1l-.9 1.1M71.6 224.4v4.7M72.6 232.9l.1 .1M76.7 233v1.3l.6 .6M77.3 233v1.9M77.3 234.9h.3M77.6 235.2h2.4M77.6 235.2v13.6M78.1 233.6l-.1 .3a1.31 1.31 0 0 0-.4 1.3M78.1 233.6v15.3"/>
<path d="M78.1 233.6h1.6M79.7 233.6v.1a1.6 1.6 0 0 1 .3 1.5M79.7 233.6v15.3M80 234.9h.6M80 235.2v13.6M80.6 233v1.9M81.2 233v1.3l-.6 .6M85.3 233h.1M86.3 229.1l.9 1.1M86.3 224.4v4.7M91.9 220.8a9.5 9.5 0 0 0-5.6 3.7M182.9 233h.1"/>
<path d="M184.4 227.9a7.2 7.2 0 0 0 1.2 2.7 1.84 1.84 0 0 1-1.2 2.3M184.4 227.9l-.1-.6 .1-14.3h27v19.9M184.4 232.9l-1.5 .1M184.4 227.9v5M191.4 220.8a6.1 6.1 0 0 0-7 4.8M204.4 220.8a6.2 6.2 0 0 1 7 5.1M211.4 227.6a7.4 7.4 0 0 1-1.2 3 1.82 1.82 0 0 0 1.2 2.3M211.4 232.9l1.5 .1M212.9 233h.1M77.6 259.6h2.4M77.6 259.6v8.1a1.57 1.57 0 0 0 .5 1.7M77.6 251v8.6"/>
<path d="M77.6 248.8v2.2M77.6 248.8l.5 .1M78 255.8l.3-.1 .2 .1M78 256.5l.3 .1 .2-.1M78 255.8l.1 6.8M78.1 256.6h.1M78.1 250.6v5.2M78.1 248.9v1.7M78.1 250.6h1.6M78.1 250.6l-.5 .4M78.1 248.9h1.6M78.1 256.6h1.5"/>
<path d="M78.2 255.6l-.1 .1M78.2 255.6h1.3zM78.2 256.6h1.3M78.5 255.8v-.1a.55 .55 0 0 1 .8 .1M78.5 256.5l.3 .1 .5-.1M78.5 255.8v.7M79.3 255.8v.7M79.6 255.6l.1 .2M79.7 256.5l-.1 .1M79.7 255.8l-.3-.1-.1 .1M79.7 256.5l-.3 .1-.1-.1M79.7 250.6v5.1"/>
<path d="M79.7 248.9v1.7M79.7 255.8v.7M79.7 256.6v6M79.7 250.6l.3 .4M80 259.6v8.1a1.67 1.67 0 0 1-.3 1.7M80 251v8.6M80 248.8v2.2M80 248.8l-.3 .1M187.8 259.6h.5M187.8 255.8l.1 .7M187.9 256.6h.1M187.9 256.5v.1"/>
<path d="M187.9 256.5l.1 .1M187.9 256.6h-.2l.2 6h.1M187.9 256.6h.3M187.9 256.6l.1 6M188 255.6l-.2 .2M188 255.6h1.1M188.2 256.6l.2 .7-.1 .6v1.1h.1l-.1 .1v1.6h.2l-.2 .7 .1 .5h.1h-.1v1.1M188.2 256.6l.2 6h-.4M189.1 255.6h.1v.2M189.1 255.6l.1 .2M189.2 255.8v.8h-.5l.1 .1 .1 1.6-.1 .1 .1 .5-.1 .6h.1v1.7h-.1l.1 .1 .1 1.6M191.6 259.6h-2.7"/>
<path d="M205.6 259.2a7 7 0 0 1-6.8 7.2 7 7 0 0 1-7.2-6.8M205.6 259.2a7 7 0 0 0-7.2-6.8 7 7 0 0 0-6.8 7.2M207.8 255.3l.1 .7M207.9 256v.1M207.9 256l.1 .2M208 255.2l-.2 .1M208 255.2h1.1M208 256.2h.4l-.2 .1M208.1 256.2a10.3 10.3 0 0 0-5.5-6l-.5-.7-.1-.8-.4-13.7a2.3 2.3 0 0 1 1.3-2 7.5 7.5 0 0 0-.1-11.2 7.5 7.5 0 0 0-11 1.2 7.5 7.5 0 0 0 2.2 10.9l.5 1 .3 14a2.24 2.24 0 0 1-1.7 2.1 9.7 9.7 0 0 0-4.1 5.6M208.2 256.3h.1M208.2 256.3l.1 .5M208.2 256.2l.2 6h-.2a10 10 0 0 1-9.4 7.2 10 10 0 0 1-9.6-6.8h-.2l-.2-6"/>
<path d="M208.2 258h.1M208.3 258v.5M208.3 257.4v.5h.1l-.1 .1M208.3 256.8v.5h.1l-.1 .1M208.3 256.8l-.1 .1M208.3 258.5h.1M208.3 257.4h-.1M208.3 259.1h.1M208.3 259.7l.1 .5h.1h-.1M208.3 259.1l.1 .5-.1 .1M208.3 258.5l.1 .5-.1 .1M208.3 259.7h.1"/>
<path d="M208.3 259.2h-2.7M208.8 256.1l-.1 .6 .2 .5h-.1l.1 1.7-.1 .6 .1 .1 .1 1.6h-.2l.2 .1v1M208.8 256.1h.4M208.8 256.1l.2 6h.4M208.9 259.1h.5M209.1 255.2h.1v.1M209.1 255.2l.1 .1M209.2 256.1h.1M209.2 256l-.1 .1M209.2 256v.1M209.2 256.1h.1l.2 6h-.1M209.2 255.3v.7"/>
<path d="M209.2 256.1l.2 6M78.1 262.6h1.6M78.1 262.6v6.8M78.1 269.4h1.6M78.4 262.6h.1M78.4 262.6l.1 .1M78.4 262.7h.1M78.4 263.3h.1M78.7 262.6l-.3 .1M78.7 262.6l-.3 .1v.5M78.9 263.2l-.5 .1M79.3 263l-.5 .1"/>
<path d="M79.3 263.6h-.3M79.3 263v.1l-.9 .2v.3h.6M79.3 262.6v.4l-.9 .2 .1 .1M79.3 263v.6h-.3M79.7 262.6v6.8M188.2 262.6v.5M188.2 263.1h.1M188.4 263.1l-.2 .1v.4M188.4 263l-.1 .1M188.4 263v.1M188.4 263.6h-.2h.3M188.4 263.6h.1"/>
<path d="M188.4 263.1v.5M188.5 263.6h.5M189 262.9h-.1l.1 .1M189 263v.5M189 263.5h-.1h.1M189 263.5v.1M189.1 263.4l-.1 .1M189.1 262.8l-.1 .2M189.2 262.9v.4l-.2 .2M189.2 262.7l-.2 .2M189.2 263.5v.1h-.2M208.2 262.3v.2"/>
<path d="M208.2 262.6h.1M208.3 260.8h.1M208.4 260.8v.6M208.4 260.2v.5h.1l-.1 .1M208.4 260.2l-.1 .1M208.4 262h.1M208.4 261.4h.1M208.4 262.5h.1M208.4 262.4l.1 .1h-.1M208.4 261.4l.1 .5-.1 .1M208.4 262.4l-.2 .1 .1 .1-.1 .5M208.4 262v.4"/>
<path d="M208.4 262.5v.5M208.4 263v.1M208.4 263l-.1 .1M208.4 263.1l-.2 .1h.2M208.4 263.2h.6M208.4 263.1v.1M209 262.3l-.1 .1h.1M209 262.9v.1M209 262.4v.5M209 263v.2M209.1 262.3l-.1 .1M209.2 262.2l-.2 .1"/>
<path d="M209.2 262.9l-.2 .1M209.2 262.3v.5l-.2 .1M209.2 262.9v.3h-.2M209.2 262.1v.1"/>
<circle cx="84.7" cy="57.1" r="3.2"/>
<circle cx="84.7" cy="57.1" r="2.2"/>
<circle cx="210.8" cy="159.2" r="15"/>
<circle cx="75.5" cy="162" r=".49"/>
<circle cx="197.9" cy="227.4" r="4.2"/>
<circle cx="197.9" cy="227.4" r="3.2"/>
</g>
<g font-size="9.2">
<text x="320.8" y="113.7">isometric</text>
<text x="380.6" y="113.7">view</text>
<text x="65.6" y="119.2">front</text>
<text x="100.8" y="119.2">view</text>
<text x="206.7" y="116.8">dimetric</text>
<text x="261.7" y="116.8">view</text>
<text x="69.2" y="193.2">bottom</text>
<text x="182.2" y="193.1">top</text>
<text x="207.1" y="193.1">view</text>
<text x="327.9" y="228.3">exploded</text>
<text x="384.5" y="228.3">view</text>
<text x="47" y="285.1">right</text>
<text x="81.6" y="285.1">view</text>
<text x="154.1" y="284.9">SECTION</text>
<text x="206" y="284.9">C-C</text>
</g>
<text font-size="8.5" x="326.3" y="279.7">ic engine assembly</text>
<g font-size="5.3">
<text x="41" y="9.5">8</text>
<text x="88.5" y="9.5">7</text>
<text x="138.5" y="9.5">6</text>
<text x="188.5" y="9.5">5</text>
<text x="238.5" y="9.5">4</text>
<text x="288.5" y="9.5">3</text>
<text x="338.5" y="9.5">2</text>
<text x="386" y="9.5">1</text>
<text x="16.2" y="31.2">F</text>
<text x="411.2" y="31.2">F</text>
<text x="16.1" y="75.5">E</text>
<text x="411.1" y="75.5">E</text>
<text x="15.5" y="125.5">D</text>
<text x="410.5" y="125.5">D</text>
<text x="15.4" y="175.5">C</text>
<text x="410.4" y="175.5">C</text>
<text x="16" y="225.5">B</text>
<text x="411" y="225.5">B</text>
<text x="15.5" y="269.7">A</text>
<text x="410.5" y="269.7">A</text>
<text x="41" y="291.5">8</text>
<text x="88.5" y="291.5">7</text>
<text x="138.5" y="291.5">6</text>
<text x="188.5" y="291.5">5</text>
<text x="238.5" y="291.5">4</text>
<text x="288.5" y="291.5">3</text>
<text x="338.5" y="291.5">2</text>
<text x="386" y="291.5">1</text>
</g>
<g font-size="4.7">
<text x="307" y="124.1">1</text>
<text x="291.7" y="163.7">2</text>
<text x="318.5" y="163.7">3</text>
<text x="355" y="193.9">5</text>
<text x="88.2" y="201.5">C</text>
<text x="315.9" y="221.4">4</text>
<text x="341.7" y="257.5">XXXXXXX</text>
<text x="88.2" y="280.3">C</text>
</g>
<text font-size="3.9" x="400.9" y="275.5">A3</text>
<g font-size="2">
<text x="230.6" y="234.6">UNLESS OTHERWISE SPECIFIED:</text>
<text x="230.6" y="237.1">DIMENSIONS ARE IN MILLIMETERS</text>
<text x="230.6" y="239.6">SURFACE FINISH:</text>
<text x="264.4" y="234.6">FINISH:</text>
<text x="311.3" y="234.5">DEBURR AND</text>
<text x="311.3" y="237">BREAK SHARP</text>
<text x="311.3" y="239.5">EDGES</text>
<text x="342.6" y="236">DO NOT SCALE DRAWING</text>
<text x="383.3" y="236.2">REVISION</text>
<text x="230.6" y="242.1">TOLERANCES:</text>
<text x="232.2" y="244.6">LINEAR:</text>
<text x="232.2" y="247.1">ANGULAR:</text>
<text x="244.3" y="252">NAME</text>
<text x="260" y="251.9">SIGNATURE</text>
<text x="277.2" y="251.9">DATE</text>
<text x="330.1" y="251.9">TITLE:</text>
<text x="230.6" y="256.1">DRAWN</text>
<text x="230.9" y="260.3">CHK'D</text>
<text x="230.4" y="264.4">APPV'D</text>
<text x="231.1" y="268.8">MFG</text>
<text x="231.5" y="273">Q.A</text>
<text x="285.6" y="272.5">MATERIAL:</text>
<text x="330" y="272.5">DWG NO.</text>
<text x="285.6" y="285.5">WEIGHT:</text>
<text x="330.1" y="285.6">SCALE:1:5</text>
<text x="374.5" y="285.6">SHEET 1 OF 1</text>
</g>
</svg>
